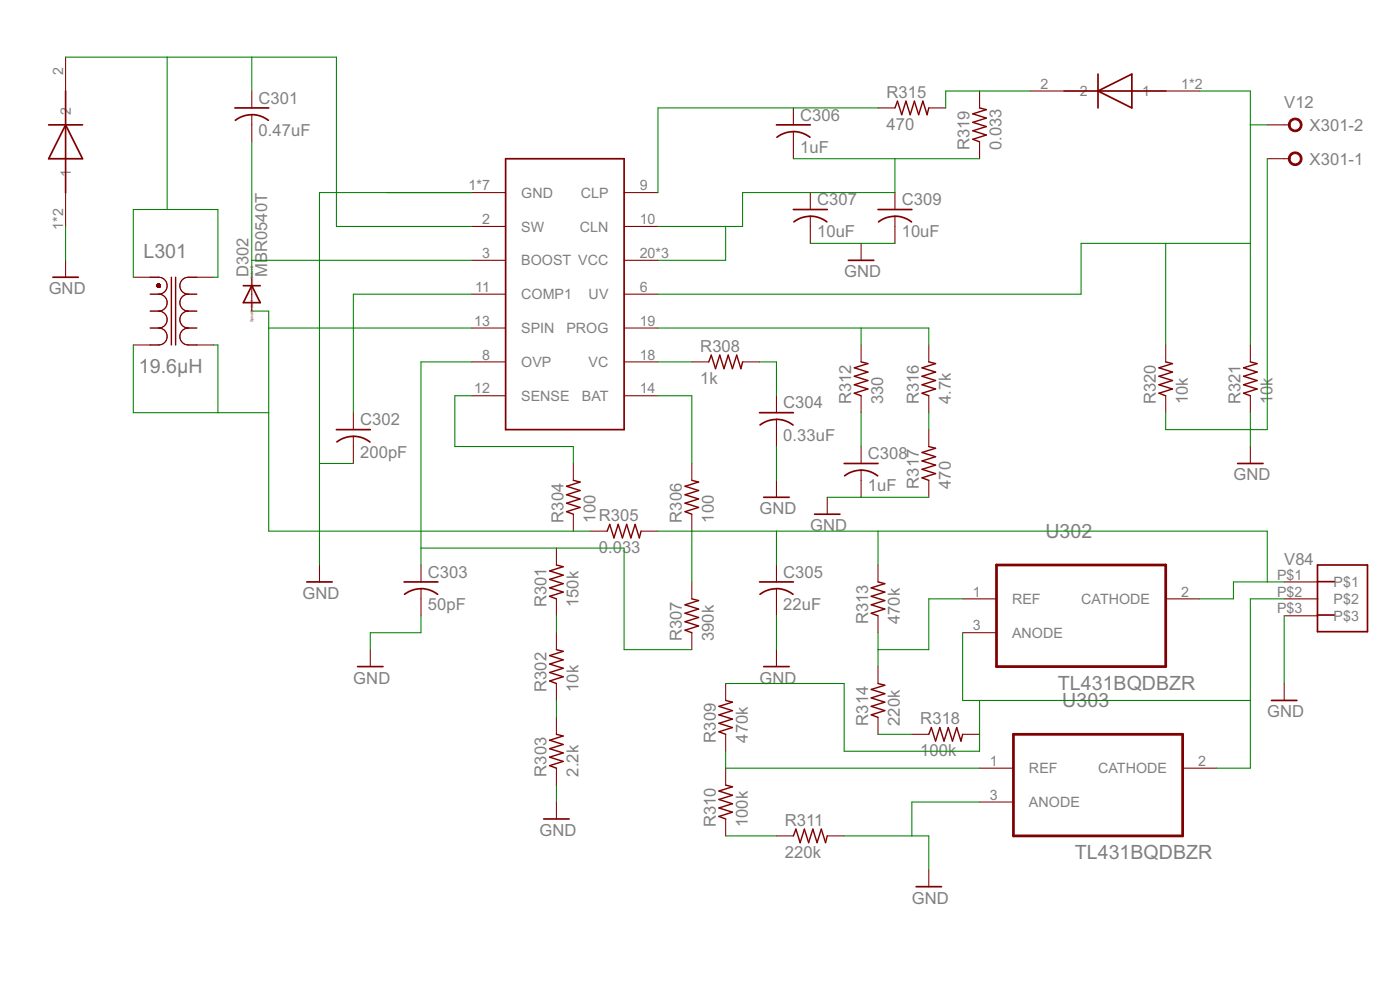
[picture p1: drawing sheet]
<svg xmlns="http://www.w3.org/2000/svg" width="420mm" height="297mm" viewBox="0 0 420 297" stroke-linecap="round" stroke-linejoin="round" font-family="sans-serif">
<g fill="none" stroke="#800000" stroke-width=".42">
<path d="M268.6 32.4l.7-2 1.3 4 1.3-4 1.3 4 1.2-4 1.3 4 1.3-4 1.2 4 .5-2M294 32.4l2 .5-4 1.3 4 1.2-4 1.3 4 1.3-4 1.2 4 1.3-4 1.3 2 .7M45.1 93.3h2.5M45.1 98.4h2.5M45.1 88.3h2.5M45.1 83.2h2.5M51.4 83.2v20.3M52.7 83.2v20.3M56.5 93.3h2.6M56.5 98.4h2.6M56.5 88.3h2.6M56.5 83.2h2.6"/>
<path d="M45.1 103.5h2.5M56.5 103.5h2.6M212.7 108.6l.8-2 1.2 4 1.3-4 1.3 4 1.2-4 1.3 4 1.3-4 1.3 4 .5-2M258.4 108.6l2.1 .5-4.1 1.3 4.1 1.2-4.1 1.3 4.1 1.3-4.1 1.2 4.1 1.3-4.1 1.3 2 .7M278.7 108.6l2.1 .5-4.1 1.3 4.1 1.2-4.1 1.3 4.1 1.3-4.1 1.2 4.1 1.3-4.1 1.3 2 .7M349.8 108.6l2.1 .5-4.1 1.3 4.1 1.2-4.1 1.3 4.1 1.3-4.1 1.2 4.1 1.3-4.1 1.3 2 .7M375.2 108.6l2.1 .5-4.1 1.3 4.1 1.2-4.1 1.3 4.1 1.3-4.1 1.2 4.1 1.3-4.1 1.3 2 .7M278.7 134l2.1 .5-4.1 1.3 4.1 1.2-4.1 1.3 4.1 1.3-4.1 1.2 4.1 1.3-4.1 1.3 2 .7M172.1 144.1l2 .5-4.1 1.3 4.1 1.3-4.1 1.2 4.1 1.3-4.1 1.3 4.1 1.3-4.1 1.2 2.1 .8M182.2 159.4l.8-2.1 1.3 4.1 1.2-4.1 1.3 4.1 1.3-4.1 1.2 4.1 1.3-4.1 1.3 4.1 .5-2M207.6 144.1l2.1 .5-4.1 1.3 4.1 1.3-4.1 1.2 4.1 1.3-4.1 1.3 4.1 1.3-4.1 1.2 2 .8M167 169.5l2 .5-4 1.3 4 1.3-4 1.2 4 1.3-4 1.3 4 1.3-4 1.2 2 .8"/>
<path d="M207.6 179.7l2.1 .5-4.1 1.3 4.1 1.2-4.1 1.3 4.1 1.3-4.1 1.2 4.1 1.3-4.1 1.3 2 .7M263.5 174.6l2 .5-4 1.3 4 1.3-4 1.2 4 1.3-4 1.3 4 1.2-4 1.3 2 .8M167 194.9l2 .5-4 1.3 4 1.3-4 1.2 4 1.3-4 1.3 4 1.3-4 1.2 2 .8M217.8 210.2l2 .5-4 1.2 4 1.3-4 1.3 4 1.3-4 1.2 4 1.3-4 1.3 2 .7M263.5 205.1l2 .5-4 1.3 4 1.2-4 1.3 4 1.3-4 1.2 4 1.3-4 1.3 2 .7M167 220.3l2 .5-4 1.3 4 1.3-4 1.2 4 1.3-4 1.3 4 1.3-4 1.2 2 .8M217.8 235.6l2 .5-4 1.2 4 1.3-4 1.3 4 1.3-4 1.2 4 1.3-4 1.3 2 .7M278.7 220.3l.8-2 1.3 4.1 1.2-4.1 1.3 4.1 1.3-4.1 1.3 4.1 1.2-4.1 1.3 4.1 .5-2.1M238.1 250.8l.8-2 1.2 4 1.3-4 1.3 4 1.2-4 1.3 4 1.3-4 1.3 4 .5-2"/>
</g>
<g fill="none" stroke="#800000" stroke-width=".32">
<path d="M19.7 17.1v10.2M75.6 27.3v5.1M75.6 34.4v8.1M238.1 32.4v5.1M238.1 39.5v8.1M263.5 32.4h5.1M278.7 32.4h5.1M294 27.3v5.1M309.2 27.3h10.2M349.8 27.3h10.2M380.3 37.5h6.6M19.7 57.8v10.1"/>
<path d="M141.6 57.8h10.1M187.3 57.8h10.2M243.2 57.8v5.1M268.6 57.8v5.1M294 42.5v5.1M380.3 47.6h6.6M19.7 78.1v5.1M141.6 67.9h10.1M141.6 78.1h10.1M187.3 67.9h10.2M187.3 78.1h10.2M243.2 64.9v8.1"/>
<path d="M258.4 73v5.1M268.6 64.9v8.1M40 83.2h5.1M59.1 83.2h5M75.6 83.2v10.1M141.6 88.3h10.1M141.6 98.4h10.1M187.3 88.3h10.2M187.3 98.4h10.2M40 103.5h5.1M59.1 103.5h5M141.6 108.6h10.1"/>
<path d="M141.6 118.7h10.1M187.3 108.6h10.2M187.3 118.7h10.2M207.6 108.6h5.1M222.9 108.6h5M233 118.7v5.1M258.4 103.5v5.1M258.4 118.7v5.1M278.7 103.5v5.1M278.7 118.7v5.1M349.8 103.5v5.1M349.8 118.7v5.1"/>
<path d="M375.2 103.5v5.1M375.2 118.7v5.1M106 123.8v5.1M106 130.9v8.2M172.1 139.1v5M207.6 139.1v5M233 125.9v8.1M258.4 134v5.1M278.7 128.9v5.1M375.2 134v5.1M172.1 154.3v5.1M177.1 159.4h5.1"/>
<path d="M192.4 159.4h5.1M207.6 154.3v5.1M233 144.1v5.1M248.3 149.2v5.1M258.4 141.1v8.1M278.7 144.1v5.1M95.9 169.5v5.1M126.3 169.5v5.1M126.3 176.6v8.2M167 164.4v5.1M167 179.7v5.1M207.6 174.6v5.1"/>
<path d="M233 169.5v5.1M233 176.6v8.2M263.5 169.5v5.1M288.9 179.7h10.2M349.8 179.7h10.2M385.4 174.6h10.2M385.4 179.7h10.2M111.1 194.9v5.1M167 189.8v5.1M207.6 189.8v5.1M233 194.9v5.1M263.5 184.8v5"/>
<path d="M288.9 189.8h10.2M385.4 184.8h10.2M167 205.1v5.1M167 215.2v5.1M217.8 205.1v5.1M263.5 200v5.1M263.5 215.2v5.1M385.4 205.1v5.1M167 230.5v5.1M217.8 220.3v5.1M217.8 230.5v5.1M273.7 220.3h5"/>
<path d="M288.9 220.3h5.1M294 230.5h10.1M354.9 230.5h10.2M167 240.6v5.1M217.8 245.7v5.1M233 250.8h5.1M248.3 250.8h5M294 240.6h10.1M278.7 261v5"/>
</g>
<g fill="none" stroke="#800000" stroke-width=".51">
<path d="M14.6 37.5h10.2M19.7 37.5l5.1 10.1h-10.2zM19.7 27.3v30.5M70.5 32.4h10.1M75.6 34.4l2.2 .3 2.7 1.4M75.6 34.4l-2.3 .3-2.7 1.4M233 37.5h10.2M319.4 27.3h30.4M329.5 22.2v10.2M329.5 27.3l10.2-5.1v10.2zM151.7 47.6h35.6v81.3h-35.6zM233.2 41.2a8.1 8.1 0 0 1 9.9 0"/>
<path d="M238.1 62.9h10.2M238.3 66.6a8.1 8.1 0 0 1 9.9 0M254.6 78.1h7.6M263.5 62.9h10.2M263.7 66.6a8.1 8.1 0 0 1 9.9 0M15.9 83.2h7.6M73 85.7h5.1M75.6 85.7l2.5 5.1h-5.1zM101 128.9h10.1M101.1 132.6a8.1 8.1 0 0 1 9.9 0M227.9 123.8h10.2M228.1 127.5a8.1 8.1 0 0 1 9.9 0"/>
<path d="M253.3 139.1h10.2M371.4 139.1h7.7M229.2 149.2h7.6M244.5 154.3h7.6M253.5 142.7a8.1 8.1 0 0 1 9.9 .1M92.1 174.6h7.6M121.3 174.6h10.1M121.4 178.3a8.1 8.1 0 0 1 9.9 0M227.9 174.6h10.2M228.1 178.3a8.1 8.1 0 0 1 9.9 0M395.4 169.5h15v20h-15zM395.4 174.5h5"/>
<path d="M395.4 184.5h5M107.3 200h7.6M229.2 200h7.6M381.6 210.2h7.6M163.2 245.7h7.6M274.9 266h7.7"/>
</g>
<path d="M47.4 85.7h.2" fill="none" stroke="#800000" stroke-width="1"/>
<g fill="none" stroke="#800000" stroke-width=".3">
<path d="M47.6 83.2a2.54 2.54 0 0 1 2.6 2.5 2.54 2.54 0 0 1-2.6 2.6 2.54 2.54 0 0 1 2.6 2.5 2.54 2.54 0 0 1-2.6 2.5 2.54 2.54 0 0 1 2.6 2.6 2.54 2.54 0 0 1-2.6 2.5 2.54 2.54 0 0 1 2.6 2.6 2.54 2.54 0 0 1-2.6 2.5M56.5 83.2a2.54 2.54 0 0 0-2.5 2.5 2.54 2.54 0 0 0 2.5 2.6 2.54 2.54 0 0 0-2.5 2.5 2.54 2.54 0 0 0 2.5 2.5 2.54 2.54 0 0 0-2.5 2.6 2.54 2.54 0 0 0 2.5 2.5 2.54 2.54 0 0 0-2.5 2.6 2.54 2.54 0 0 0 2.5 2.5"/>
<circle cx="47.6" cy="85.7" r=".51"/>
</g>
<path d="M299.1 169.5h50.7v30.5h-50.7zM304.1 220.3h50.8v30.5h-50.8z" fill="none" stroke="#800000" stroke-width=".83"/>
<g fill="#800000" stroke="#800000" stroke-width=".3">
<path d="M387.3 46.1a2.06 2.06 0 0 1 3.2 .6 2.06 2.06 0 0 1-1.3 2.9 2.06 2.06 0 0 1-2.5-2h.5a1.54 1.54 0 0 1 2.1-1.4 1.54 1.54 0 0 1 .4 2.6 1.54 1.54 0 0 1-2.5-.9v-.3h-.5l.1-.8z" fill-rule="evenodd"/>
<path d="M387.3 35.9a2.06 2.06 0 0 1 3.2 .6 2.06 2.06 0 0 1-1.3 3 2.06 2.06 0 0 1-2.5-2h.5a1.54 1.54 0 0 1 2.1-1.5 1.54 1.54 0 0 1 .4 2.6 1.54 1.54 0 0 1-2.5-.8v-.3h-.5l.1-.9z" fill-rule="evenodd"/>
</g>
<g fill="none" stroke="#008000" stroke-width=".32">
<path d="M19.7 17.1h81.3v50.8h40.6M50.2 17.1v45.8M75.6 17.1v10.2M263.5 32.4h-66v25.4M309.2 27.3h-25.4v5.1M360 27.3h15.2v76.2M375.2 37.5h5.1M75.6 42.5v40.7M141.6 57.8h-45.7v111.7M238.1 47.6h55.9M268.6 47.6v10.2h-45.7v10.1h-25.4M380.3 47.6v81.3h-30.5v-5.1"/>
<path d="M19.7 67.9v10.2M75.6 78.1h66M217.8 67.9v10.2h-20.3M243.2 73h25.4M349.8 73v30.5M375.2 73h-50.8v15.3h-126.9M40 83.2v-20.3h25.4v20.3h-1.3M75.6 93.3h5v66.1h96.5M80.6 98.4h61M141.6 88.3h-35.6v35.5M197.5 98.4h81.2v5.1M258.4 98.4v5.1"/>
<path d="M40 103.5v20.3h40.6M64.1 103.5h1.3v20.3M141.6 108.6h-15.3v60.9M141.6 118.7h-5.1v15.3h35.6v5.1M197.5 118.7h10.1v20.4M197.5 108.6h10.1M227.9 108.6h5.1v10.1M95.9 139.1h10.1M233 134v10.1M258.4 123.8v10.2M278.7 123.8v5.1M375.2 123.8v10.2"/>
<path d="M197.5 159.4h182.8v15.2M207.6 159.4v15.2M233 159.4v10.1M248.3 149.2h30.4M263.5 159.4v10.1M126.3 164.4h61v30.5h20.3M288.9 179.7h-10.2v15.2h-15.2M385.4 179.7h-10.2v50.8h-10.1M385.4 174.6h-15.2v5.1h-10.2M126.3 184.8v5h-15.2v5.1M167 184.8v5M233 184.8v10.1"/>
<path d="M263.5 189.8v10.2M288.9 189.8v20.4h86.3M385.4 184.8v20.3M167 210.2v5M217.8 205.1h35.5v20.3h40.7v-15.2M167 235.6v5M217.8 225.4v5.1h76.2M263.5 220.3h10.2M217.8 250.8h15.2M253.3 250.8h25.4v10.2M294 240.6h-20.3v10.2"/>
</g>
<g font-size="6.6" fill="#808080">
<text x="43.1" y="77.5">L301</text>
<text x="41.7" y="112">19.6µH</text>
<text x="313.7" y="161.5">U302</text>
<text x="317.5" y="207">TL431BQDBZR</text>
<text x="318.8" y="212.2">U303</text>
<text x="322.6" y="257.8">TL431BQDBZR</text>
</g>
<g font-size="5.6" fill="#808080">
<text x="266" y="29.4">R315</text>
<text x="77.6" y="31.1">C301</text>
<text x="385.4" y="32.4">V12</text>
<text x="77.6" y="40.8">0.47uF</text>
<text x="240.1" y="36.2">C306</text>
<text x="266" y="39">470</text>
<text x="393" y="39.2">X301-2</text>
<text x="240.1" y="45.9">1uF</text>
<text x="291" y="45.1" transform="rotate(-90 291 45.1)">R319</text>
<text x="300.6" y="45.1" transform="rotate(-90 300.6 45.1)">0.033</text>
<text x="393" y="49.4">X301-1</text>
<text x="245.2" y="61.6">C307</text>
<text x="270.6" y="61.6">C309</text>
<text x="245.2" y="71.2">10uF</text>
<text x="270.6" y="71.2">10uF</text>
<text x="74.6" y="83.2" transform="rotate(-90 74.6 83.2)">D302</text>
<text x="80.2" y="83.2" transform="rotate(-90 80.2 83.2)">MBR0540T</text>
<text x="253.3" y="83.2">GND</text>
<text x="14.6" y="88.3">GND</text>
<text x="210.2" y="105.6">R308</text>
<text x="210.2" y="115.2">1k</text>
<text x="235.1" y="122.5">C304</text>
<text x="255.4" y="121.3" transform="rotate(-90 255.4 121.3)">R312</text>
<text x="265" y="121.3" transform="rotate(-90 265 121.3)">330</text>
<text x="275.7" y="121.3" transform="rotate(-90 275.7 121.3)">R316</text>
<text x="285.3" y="121.3" transform="rotate(-90 285.3 121.3)">4.7k</text>
<text x="346.9" y="121.3" transform="rotate(-90 346.9 121.3)">R320</text>
<text x="356.5" y="121.3" transform="rotate(-90 356.5 121.3)">10k</text>
<text x="372.2" y="121.3" transform="rotate(-90 372.2 121.3)">R321</text>
<text x="381.8" y="121.3" transform="rotate(-90 381.8 121.3)">10k</text>
<text x="108.1" y="127.6">C302</text>
<text x="108.1" y="137.3">200pF</text>
<text x="235.1" y="132.2">0.33uF</text>
<text x="260.5" y="137.8">C308</text>
<text x="260.5" y="147.4">1uF</text>
<text x="275.7" y="146.7" transform="rotate(-90 275.7 146.7)">R317</text>
<text x="285.3" y="146.7" transform="rotate(-90 285.3 146.7)">470</text>
<text x="370.2" y="144.1">GND</text>
<text x="227.9" y="154.3">GND</text>
<text x="169.1" y="156.8" transform="rotate(-90 169.1 156.8)">R304</text>
<text x="178.7" y="156.8" transform="rotate(-90 178.7 156.8)">100</text>
<text x="179.7" y="156.4">R305</text>
<text x="204.6" y="156.8" transform="rotate(-90 204.6 156.8)">R306</text>
<text x="214.2" y="156.8" transform="rotate(-90 214.2 156.8)">100</text>
<text x="243.2" y="159.4">GND</text>
<text x="179.7" y="166">0.033</text>
<text x="128.4" y="173.3">C303</text>
<text x="235.1" y="173.3">C305</text>
<text x="385.4" y="169.5">V84</text>
<text x="90.8" y="179.7">GND</text>
<text x="128.4" y="183">50pF</text>
<text x="164" y="182.2" transform="rotate(-90 164 182.2)">R301</text>
<text x="173.6" y="182.2" transform="rotate(-90 173.6 182.2)">150k</text>
<text x="235.1" y="183">22uF</text>
<text x="260.5" y="187.3" transform="rotate(-90 260.5 187.3)">R313</text>
<text x="270.1" y="187.3" transform="rotate(-90 270.1 187.3)">470k</text>
<text x="204.6" y="192.4" transform="rotate(-90 204.6 192.4)">R307</text>
<text x="214.2" y="192.4" transform="rotate(-90 214.2 192.4)">390k</text>
<text x="106" y="205.1">GND</text>
<text x="164" y="207.6" transform="rotate(-90 164 207.6)">R302</text>
<text x="173.6" y="207.6" transform="rotate(-90 173.6 207.6)">10k</text>
<text x="227.9" y="205.1">GND</text>
<text x="380.3" y="215.2">GND</text>
<text x="260.5" y="217.8" transform="rotate(-90 260.5 217.8)">R314</text>
<text x="270.1" y="217.8" transform="rotate(-90 270.1 217.8)">220k</text>
<text x="276.2" y="217.3">R318</text>
<text x="214.8" y="222.9" transform="rotate(-90 214.8 222.9)">R309</text>
<text x="224.4" y="222.9" transform="rotate(-90 224.4 222.9)">470k</text>
<text x="276.2" y="226.9">100k</text>
<text x="164" y="233" transform="rotate(-90 164 233)">R303</text>
<text x="173.6" y="233" transform="rotate(-90 173.6 233)">2.2k</text>
<text x="161.9" y="250.8">GND</text>
<text x="214.8" y="248.3" transform="rotate(-90 214.8 248.3)">R310</text>
<text x="224.4" y="248.3" transform="rotate(-90 224.4 248.3)">100k</text>
<text x="235.6" y="247.8">R311</text>
<text x="235.6" y="257.4">220k</text>
<text x="273.7" y="271.1">GND</text>
</g>
<g font-size="4.8" fill="#808080">
<text x="19" y="22.6" transform="rotate(-90 19 22.6)">2</text>
<text x="312.3" y="26.6">2</text>
<text x="324" y="28.8">2</text>
<text x="342.8" y="28.8">1</text>
<text x="354.5" y="26.6">1*2</text>
<text x="21.2" y="34.4" transform="rotate(-90 21.2 34.4)">2</text>
<text x="21.2" y="53.1" transform="rotate(-90 21.2 53.1)">1</text>
<text x="140.6" y="57.1">1*7</text>
<text x="156.4" y="59.3">GND</text>
<text x="174.3" y="59.3">CLP</text>
<text x="192" y="57.1">9</text>
<text x="19" y="68.9" transform="rotate(-90 19 68.9)">1*2</text>
<text x="144.7" y="67.2">2</text>
<text x="156.4" y="69.5">SW</text>
<text x="174" y="69.5">CLN</text>
<text x="192" y="67.2">10</text>
<text x="144.7" y="77.4">3</text>
<text x="192" y="77.4">20*3</text>
<text x="156.4" y="79.6">BOOST VCC</text>
<text x="142.6" y="87.6">11</text>
<text x="156.4" y="89.8">COMP1</text>
<text x="176.7" y="89.8">UV</text>
<text x="192" y="87.6">6</text>
<text x="142.3" y="97.7">13</text>
<text x="156.4" y="99.9">SPIN</text>
<text x="170" y="99.9">PROG</text>
<text x="192" y="97.7">19</text>
<text x="144.7" y="107.9">8</text>
<text x="192" y="107.9">18</text>
<text x="156.4" y="110.1">OVP</text>
<text x="176.7" y="110.1">VC</text>
<text x="142.3" y="118">12</text>
<text x="192" y="118">14</text>
<text x="156.4" y="120.3">SENSE</text>
<text x="174.6" y="120.3">BAT</text>
<text x="383.2" y="173.9">P$1</text>
<text x="292" y="179">1</text>
<text x="354.5" y="179">2</text>
<text x="383.2" y="179">P$2</text>
<text x="400.2" y="176.1">P$1</text>
<text x="303.7" y="181.2">REF</text>
<text x="324.5" y="181.2">CATHODE</text>
<text x="383.2" y="184.1">P$3</text>
<text x="400.2" y="181.2">P$2</text>
<text x="292" y="189.1">3</text>
<text x="303.7" y="191.4">ANODE</text>
<text x="400.2" y="186.3">P$3</text>
<text x="297.1" y="229.8">1</text>
<text x="308.8" y="232">REF</text>
<text x="329.6" y="232">CATHODE</text>
<text x="359.6" y="229.8">2</text>
<text x="297.1" y="239.9">3</text>
<text x="308.8" y="242.2">ANODE</text>
</g>
<g font-size="1.3" fill="#800080">
<text x="76" y="86.5" transform="rotate(-90 76 86.5)">SpiceOrder 2</text>
<text x="76" y="90.6" transform="rotate(-90 76 90.6)">1</text>
<text x="76" y="96.7" transform="rotate(-90 76 96.7)">SpiceOrder</text>
</g>
</svg>
